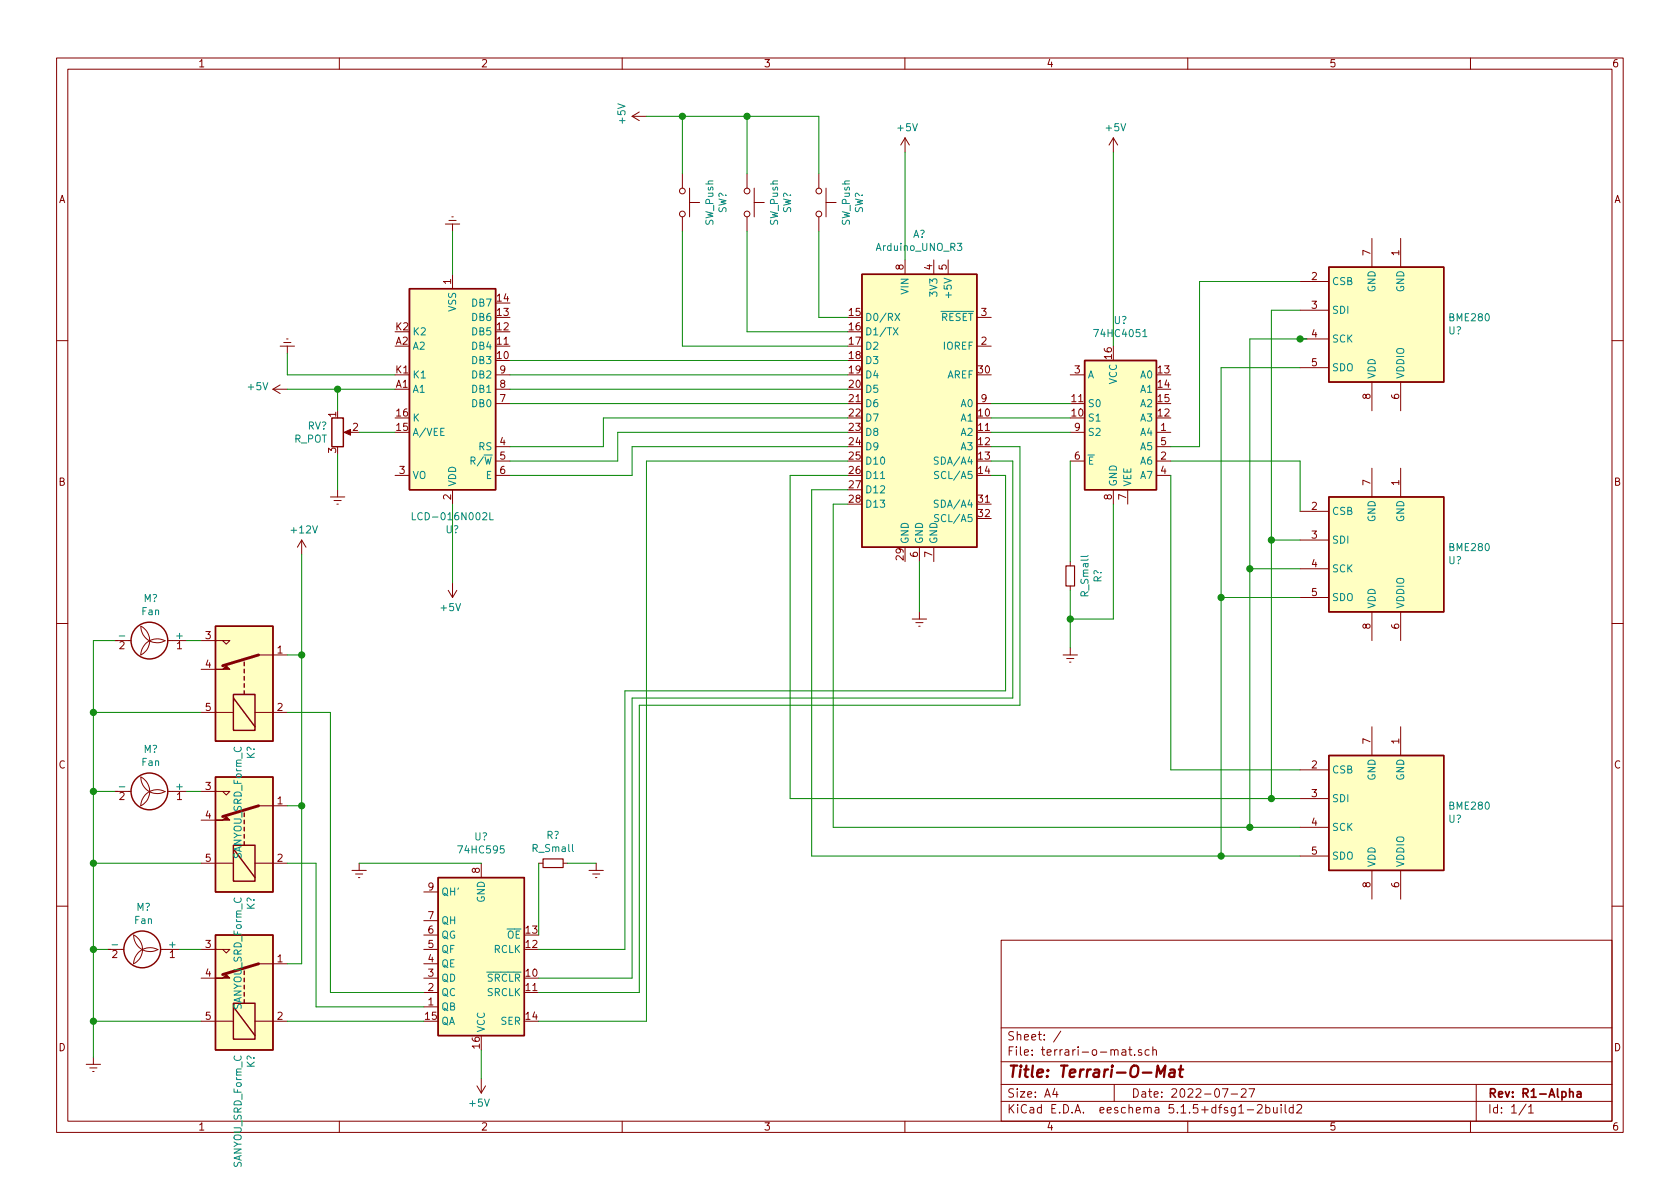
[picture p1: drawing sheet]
<svg xmlns="http://www.w3.org/2000/svg" width="297mm" height="210mm" viewBox="0 0 297 210" stroke-linecap="round" stroke-linejoin="round" font-family="sans-serif">
<g fill="none" stroke="#840000" stroke-width=".18">
<path d="M10 10.3h277v189.9h-277zM12 12.2h273v186.1h-273zM60 10.3v1.9M110 10.3v1.9M113 19.8l-1.2 .8M160 10.3v1.9M210 10.3v1.9M260 10.3v1.9M78.7 39.6h2.6M79.4 39h1.2M79.9 38.3h.2M80 39.6v1.3"/>
<path d="M111.8 20.6l1.2 .7M111.8 20.6h2.5M120.6 30.7v2.6M120.6 38.3v2.6M121.9 35.8h1.8M121.9 33.3v5M132.1 30.7v2.6M132.1 38.3v2.6M133.3 35.8h1.8M133.3 33.3v5M144.8 30.7v2.6M144.8 38.3v2.6"/>
<path d="M146 35.8h1.8M146 33.3v5M160 24.4v2.5M160 24.4l-.7 1.2M160 24.4l.8 1.2M196.8 24.4l-.7 1.2M196.8 24.4v2.5M196.8 24.4l.8 1.2M50.7 59.9h.2M80 48.5v2.5M160 46v2.5M165.1 46v2.5"/>
<path d="M167.6 46v2.5M172.7 56.1h2.6M229.9 49.8h5M229.9 54.9h5M229.9 59.9h5M242.6 42.2v5M247.6 42.2v5M10 60.2h2M48.3 68.8h2.5M48.3 68.8l1.2 .8M49.5 61.2h2.6M49.5 68.1l-1.2 .7"/>
<path d="M50.2 60.6h1.2M50.8 61.2v1.3M61.2 76.4h1M87.6 79h2.6M87.6 71.4h2.6M87.6 68.8h2.6M87.6 66.3h2.6M172.7 71.4h2.6M172.7 61.2h2.6M189.2 66.3h2.6M189.2 76.4h2.6M204.5 79h2.5"/>
<path d="M204.5 76.4h2.5M229.9 65h5M242.6 67.6v5M247.6 67.6v5M285 60.2h2M53.3 95.5l-.7 1.3M53.3 95.5v2.5M53.3 95.5l.8 1.3M58.4 87.9h2.6M59.1 88.5h1.2M59.6 89.1h.2M59.7 86.6v1.3"/>
<path d="M69.8 84.1h2.6M80 86.6v2.5M87.6 84.1h2.6M87.6 81.5h2.6M162.6 96.8v2.5M165.1 96.8v2.5M189.2 99.3v.8M189.2 81.5h2.6M196.8 86.6v2.5M199.4 86.6v2.5M204.5 84.1h2.5M204.5 81.5h2.5"/>
<path d="M229.9 90.4h5M229.9 95.5h5M242.6 82.8v5.1M247.6 82.8v5.1M10 110.3h2M20.3 113.3h2.9M24.9 110.7a2.83 2.83 0 0 1 1.6 2.6 2.83 2.83 0 0 1-1.6 2.5 2.9 2.9 0 0 1 4.3-2.5M24.9 110.7a2.87 2.87 0 0 0 4.3 2.6M29.7 113.3h3.3M35.6 113.3h5l-.6 .6-.6-.6M35.6 118.4h2.5M45.7 115.8h5.1"/>
<path d="M79.2 104.4l.8 1.3M80 103.1v2.6M80.8 104.4l-.8 1.3M161.3 109.5h2.5M161.9 110.1h1.3M162.4 110.7h.3M162.6 108.2v1.3M188 115.8h2.5M188.6 116.5h1.3M189.1 117.1h.3M189.2 103.6v.8M189.2 114.5v1.3"/>
<path d="M229.9 100.6h5M229.9 105.7h5M242.6 108.2v5.1M247.6 108.2v5.1M285 110.3h2M20.3 139.9h2.9M24.9 137.4a2.83 2.83 0 0 1 1.6 2.5 2.83 2.83 0 0 1-1.6 2.6 2.9 2.9 0 0 1 4.3-2.5M24.9 137.4a2.87 2.87 0 0 0 4.3 2.5M29.7 139.9h3.3M35.6 139.9h5l-.6 .7-.6-.7M35.6 126h5.7M45.1 126h5.7"/>
<path d="M229.9 136.1h5M242.6 128.5v5.1M247.6 128.5v5.1M35.6 152.6h5.7M35.6 145h2.5M45.1 152.6h5.7M45.7 142.5h5.1M62.2 153.9h2.6M62.9 154.6h1.2M63.4 155.2h.2M63.5 152.6v1.3M74.9 157.7h2.6"/>
<path d="M85.1 152.6v2.6M95.2 152.6h.8M99.6 152.6h.7M104.1 153.9h2.6M104.8 154.6h1.2M105.3 155.2h.2M105.4 152.6v1.3M229.9 141.2h5M229.9 146.3h5M229.9 151.4h5M242.6 153.9v5.1M247.6 153.9v5.1"/>
<path d="M10 160.2h2M19 167.9h2.9M23.6 165.3a2.83 2.83 0 0 1 1.6 2.6 2.83 2.83 0 0 1-1.6 2.5 2.9 2.9 0 0 1 4.3-2.5M23.6 165.3a2.87 2.87 0 0 0 4.3 2.6M28.4 167.9h3.3M35.6 167.9h5l-.6 .6-.6-.6M35.6 173h2.5M45.7 170.4h5.1M74.9 170.4h2.6M74.9 167.9h2.6M74.9 173h2.6M74.9 178h2.6"/>
<path d="M74.9 175.5h2.6M74.9 165.3h2.6M74.9 162.8h2.6M177 166.3h108v32h-108zM285 160.2h2M15.2 188.2h2.6M15.9 188.8h1.2M16.4 189.5h.2M16.5 186.9v1.3M35.6 180.6h5.7M45.1 180.6h5.7M60 198.3v1.9"/>
<path d="M84.3 192l.8 1.3M85.1 190.7v2.6M85.9 192l-.8 1.3M110 198.3v1.9M160 198.3v1.9M177 194.8h108M177 191.8h108M177 187.8h108M177 181.8h108M186.5 192.5l-.4 1h1M186.8 193v1M187.6 182.3l-1.3 2"/>
<path d="M197 191.8v3M198.4 185.7h.6l.1 .9M199.1 186h-.5l-.3 .3 .3 .3 .5-.1M199.5 185.6h.6M199.8 185.1v1.3l.3 .2M200.6 186.5v.1M201.8 185.7l-.3-.1-.2 .2v.2l.5 .2v.3h-.5M203.2 185.7l-.4-.1-.3 .3v.6l.3 .1 .4-.1M203.8 185.7l.2-.1 .4 .1 .1 .9M203.8 185.1v1.5M210 198.3v1.9M216.1 192.5h1l-.6 1.5"/>
<path d="M217.7 193.5h1.1M219.5 192.7l.2-.2h.3l.3 .2v.3v.2l-.9 .8h.9M220.5 196.3h1.2M220.8 192.5h1l-.6 1.5M222.3 195.5l.2-.2h.4l.3 .5-1 1h1M223.8 195.9l.4-.1 .3 .3v.6l-.3 .1-.4-.1M223.8 195.3v1.5M225.2 195.8v.9l.4 .1 .2-.1M225.8 195.8v1M226.5 195.3v.2M226.5 195.8v1M227.2 195.3v1.3l.3 .2"/>
<path d="M228.7 195.9l-.5-.1-.3 .3 .1 .6 .2 .1 .5-.1M228.7 195.3v1.5M229.3 195.5l.2-.2h.4l.2 .2v.3v.2l-.9 .8h.9M260 198.3v1.9M261 191.8v6.5M269.8 195.2l-1.2 2M270.3 195.8l.4-.5v1.5M270.3 196.8h.8"/>
<circle cx="120.7" cy="33.8" r=".51"/>
<circle cx="120.7" cy="37.8" r=".51"/>
<circle cx="132.1" cy="37.8" r=".51"/>
<circle cx="132.1" cy="33.8" r=".51"/>
<circle cx="144.8" cy="33.8" r=".51"/>
<circle cx="144.8" cy="37.8" r=".51"/>
</g>
<path d="M277.5 193.2l.2-.2 .4 .1 .1 .9M278.9 193.1h.6v.9M279.5 193.4l-.5 .1-.2 .2 .1 .2 .1 .1 .5-.1" fill="none" stroke="#840000" stroke-width=".3"/>
<path d="M204.4 190.4l.3-2 .5 1.5 .8-1.5-.2 2M206.9 189.2h.8l-.1 1.2M207.7 189.6l-.7 .1a.4 .4 0 0 0-.3 .3 .4 .4 0 0 0 .2 .4l.7-.1M208.4 189.1h.8M208.8 188.4l-.2 1.8 .1 .1 .3 .1" fill="none" stroke="#840000" stroke-width=".41"/>
<path d="M188.5 100.1h1.5v3.5h-1.5zM96 151.9h3.6v1.5h-3.6z" fill="none" stroke="#840000" stroke-width=".2"/>
<g fill="#ffffc2" stroke="#ffffc2" stroke-width=".18">
<path d="M38.1 165.3h10.2v20.4h-10.2z"/>
<path d="M38.1 137.4h10.2v20.3h-10.2z"/>
<path d="M38.1 110.7h10.2v20.4h-10.2z"/>
<path d="M72.4 51h15.2v35.6h-15.2z"/>
<path d="M234.9 47.2h20.4v20.4h-20.4z"/>
<path d="M77.5 155.2h15.2v27.9h-15.2z"/>
<path d="M152.4 48.5h20.3v48.3h-20.3z"/>
<path d="M191.8 63.7h12.7v22.9h-12.7z"/>
<path d="M234.9 87.9h20.4v20.3h-20.4z"/>
<path d="M234.9 133.6h20.4v20.3h-20.4z"/>
</g>
<g fill="none" stroke="#840000" stroke-width=".25">
<path d="M72.4 51h15.2v35.6h-15.2zM152.4 48.5h20.3v48.3h-20.3zM234.9 47.2h20.4v20.4h-20.4zM58.7 73.9h2v5.1h-2zM191.8 63.7h12.7v22.9h-12.7zM234.9 87.9h20.4v20.3h-20.4zM38.1 110.7h10.2v20.4h-10.2zM43.2 117.1v.6M43.2 118.4v.6M43.2 119.6v.7M38.1 137.4h10.2v20.3h-10.2zM41.3 122.8h3.8v6.4h-3.8z"/>
<path d="M41.3 123.4l3.8 5.1M43.2 120.9v.6M43.2 122.2v.6M234.9 133.6h20.4v20.3h-20.4zM41.3 149.5h3.8v6.3h-3.8zM41.3 150.1l3.8 5.1M77.5 155.2h15.2v27.9h-15.2zM38.1 165.3h10.2v20.4h-10.2zM41.3 177.4h3.8v6.4h-3.8zM41.3 178l3.8 5.1"/>
<circle cx="26.4" cy="113.3" r="3.3"/>
<circle cx="26.4" cy="139.9" r="3.3"/>
<circle cx="25.1" cy="167.9" r="3.3"/>
</g>
<path d="M45.7 115.8l-6.3 1.9M45.7 142.5l-6.3 1.9M45.7 170.4l-6.3 1.9" fill="none" stroke="#840000" stroke-width=".51"/>
<g fill="#840000" stroke="#840000" stroke-width=".18">
<path d="M38.1 173h1.3l.6-.7 .6 .7z"/>
<path d="M38.1 145h1.3l.6-.6 .6 .6z"/>
<path d="M38.1 118.4h1.3l.6-.7 .6 .7z"/>
<path d="M60.8 76.4l1.2-.5v1.1z"/>
</g>
<path d="M157.9 58l.9 1.2M158.2 55.4l.9 1.3M158.8 58l-.9 1.2M159.1 55.4l-.9 1.3M169.3 43h.8l-.5 .5 .4 .1 .1 .5-.3 .2-.5-.1M202.1 59.5h.7M72.9 90.6v1.3h.6M86.6 90.6v1.3h.6M165.9 80.9l-.5-.1-.2 .1 .1 .5 .5 .2 .1 .3-.2 .2-.5-.1M165.9 88.5l-.5-.1-.2 .2 .1 .4 .5 .2 .1 .3-.2 .2h-.5M166 83.4h-.5l-.2 .1v.3l.5 .3 .2 .3-.3 .2h-.5M166 91.1l-.5-.1-.2 .1v.4l.5 .2 .2 .3-.3 .2h-.5" fill="none" stroke="#008484" stroke-width=".18"/>
<g fill="none" stroke="#008400" stroke-width=".18">
<path d="M114.3 20.6h30.5v10.1M120.6 20.6v10.1M132.1 20.6v10.1M160 26.9v19.1M196.8 26.9v34.3M80 40.9v7.6M120.6 40.9v20.3h29.3M132.1 40.9v17.8h17.8M144.8 40.9v15.2h5.1M229.9 49.8h-17.8v29.2h-5.1M229.9 54.9h-5.1v86.3M231.1 59.9h-10.1v86.4"/>
<path d="M50.8 68.8h19M50.8 62.5v3.8h19M59.7 68.8v3.8M63.5 76.4h6.3M90.2 68.8h59.7M90.2 71.4h59.7M90.2 66.3h59.7M90.2 63.7h59.7M149.9 76.4h-40.7v5.1h-19M149.9 79h-38.1v5.1h-21.6M149.9 73.9h-43.2v5.1h-16.5M175.3 76.4h13.9"/>
<path d="M175.3 79h5v45.7h-67.3v50.8h-17.8M175.3 71.4h13.9M175.3 73.9h13.9M229.9 65h-14v86.4M53.3 98v72.4h-2.5M59.7 80.3v6.3M80 89.1v14M149.9 81.5h-35.6v99.1h-19.1M149.9 84.1h-10.2v57.1h90.2M149.9 89.1h-2.6v57.2h82.6M149.9 86.6h-6.4v64.8h86.4M162.6 99.3v8.9"/>
<path d="M175.3 84.1h2.5v38.1h-67.3v45.7h-15.3M175.3 81.5h3.8v41.9h-67.3v49.6h-16.6M189.2 81.5v17.8M196.8 89.1v20.4h-7.6M207 81.5h22.9v8.9M207 84.1v52h22.9M224.8 95.5h5.1M20.3 113.3h-3.8v73.6M33 113.3h2.6M50.8 115.8h2.5M189.2 104.4v10.1M215.9 105.7h14"/>
<path d="M221 100.6h8.9M16.5 139.9h3.8M16.5 126h19.1M33 139.9h2.6M50.8 126h7.6v49.5h16.5M16.5 152.6h19.1M50.8 152.6h5.1v25.4h19M50.8 142.5h2.5M63.5 152.6h21.6M95.2 152.6v12.7M100.3 152.6h5.1M16.5 167.9h2.5"/>
<path d="M31.7 167.9h3.9M16.5 180.6h19.1M50.8 180.6h24.1M85.1 185.7v5"/>
</g>
<g fill="#008400" stroke="#008400" stroke-width=".25">
<circle cx="16.5" cy="167.9" r=".51"/>
<circle cx="189.2" cy="109.5" r=".51"/>
<circle cx="224.8" cy="141.2" r=".51"/>
<circle cx="16.5" cy="126" r=".51"/>
<circle cx="16.5" cy="139.9" r=".51"/>
<circle cx="59.7" cy="68.8" r=".51"/>
<circle cx="132.1" cy="20.6" r=".51"/>
<circle cx="224.8" cy="95.5" r=".51"/>
<circle cx="53.3" cy="142.5" r=".51"/>
<circle cx="215.9" cy="151.4" r=".51"/>
<circle cx="53.3" cy="115.8" r=".51"/>
<circle cx="215.9" cy="105.7" r=".51"/>
<circle cx="120.7" cy="20.6" r=".51"/>
<circle cx="16.5" cy="152.6" r=".51"/>
<circle cx="221" cy="146.3" r=".51"/>
<circle cx="16.5" cy="180.6" r=".51"/>
<circle cx="229.9" cy="59.9" r=".51"/>
<circle cx="221" cy="100.6" r=".51"/>
</g>
<text font-size="2.8" fill="#840000" x="178" y="190.5">Title: Terrari-O-Mat</text>
<g font-size="2.1" fill="#840000">
<text x="178" y="184">Sheet: /</text>
<text x="178" y="186.7">File: terrari-o-mat.sch</text>
<text x="178" y="196.9">KiCad E.D.A. eeschema 5.1.5+dfsg1-2build2</text>
<text x="178" y="194.1">Size: A4</text>
<text x="200" y="194.1">Date: 2022-07-27</text>
<text x="263" y="194.1">Rev: R1-Alpha</text>
<text x="263" y="196.9">Id: 1/1</text>
</g>
<g font-size="1.8" fill="#840000">
<text x="35" y="11.9">1</text>
<text x="85" y="11.9">2</text>
<text x="135" y="11.9">3</text>
<text x="185" y="11.9">4</text>
<text x="235" y="11.9">5</text>
<text x="285" y="11.9">6</text>
<text x="10.4" y="35.9">A</text>
<text x="285.4" y="35.9">A</text>
<text x="159.8" y="47.7" transform="rotate(-90 159.8 47.7)">8</text>
<text x="164.8" y="47.7" transform="rotate(-90 164.8 47.7)">4</text>
<text x="167.4" y="47.7" transform="rotate(-90 167.4 47.7)">5</text>
<text x="242.3" y="45.2" transform="rotate(-90 242.3 45.2)">7</text>
<text x="247.4" y="45.2" transform="rotate(-90 247.4 45.2)">1</text>
<text x="79.8" y="50.3" transform="rotate(-90 79.8 50.3)">1</text>
<text x="87.9" y="53.3">14</text>
<text x="231.9" y="49.5">2</text>
<text x="70" y="58.4">K2</text>
<text x="87.9" y="58.4">12</text>
<text x="87.9" y="55.9">13</text>
<text x="150.2" y="55.9">15</text>
<text x="150.2" y="58.4">16</text>
<text x="173.5" y="55.9">3</text>
<text x="231.9" y="54.6">3</text>
<text x="231.9" y="59.7">4</text>
<text x="70" y="61">A2</text>
<text x="87.9" y="63.5">10</text>
<text x="87.9" y="61">11</text>
<text x="150.2" y="61">17</text>
<text x="150.2" y="63.5">18</text>
<text x="173.5" y="61">2</text>
<text x="196.6" y="63.4" transform="rotate(-90 196.6 63.4)">16</text>
<text x="231.9" y="64.8">5</text>
<text x="70" y="68.6">A1</text>
<text x="70" y="66">K1</text>
<text x="88.4" y="71.1">7</text>
<text x="88.4" y="68.6">8</text>
<text x="88.4" y="66">9</text>
<text x="150.2" y="66">19</text>
<text x="150.2" y="68.6">20</text>
<text x="150.2" y="71.1">21</text>
<text x="173" y="66">30</text>
<text x="173.5" y="71.1">9</text>
<text x="189.5" y="71.1">11</text>
<text x="190" y="66">3</text>
<text x="204.8" y="66">13</text>
<text x="204.8" y="68.6">14</text>
<text x="204.8" y="71.1">15</text>
<text x="242.3" y="70.6" transform="rotate(-90 242.3 70.6)">8</text>
<text x="247.4" y="70.6" transform="rotate(-90 247.4 70.6)">6</text>
<text x="59.4" y="73.8" transform="rotate(-90 59.4 73.8)">1</text>
<text x="62.4" y="76.2">2</text>
<text x="70.2" y="76.2">15</text>
<text x="70.2" y="73.7">16</text>
<text x="150.2" y="73.7">22</text>
<text x="150.2" y="76.2">23</text>
<text x="173" y="73.7">10</text>
<text x="173" y="76.2">11</text>
<text x="189.5" y="73.7">10</text>
<text x="190" y="76.2">9</text>
<text x="204.8" y="73.7">12</text>
<text x="205.3" y="76.2">1</text>
<text x="59.4" y="80.1" transform="rotate(-90 59.4 80.1)">3</text>
<text x="70.6" y="83.8">3</text>
<text x="88.4" y="78.7">4</text>
<text x="88.4" y="81.3">5</text>
<text x="88.4" y="83.8">6</text>
<text x="150.2" y="78.7">24</text>
<text x="150.2" y="81.3">25</text>
<text x="150.2" y="83.8">26</text>
<text x="173" y="78.7">12</text>
<text x="173" y="81.3">13</text>
<text x="173" y="83.8">14</text>
<text x="190" y="81.3">6</text>
<text x="205.3" y="81.3">2</text>
<text x="205.3" y="83.8">4</text>
<text x="205.3" y="78.7">5</text>
<text x="10.4" y="85.9">B</text>
<text x="79.8" y="88.4" transform="rotate(-90 79.8 88.4)">2</text>
<text x="150.2" y="86.4">27</text>
<text x="150.2" y="88.9">28</text>
<text x="173" y="88.9">31</text>
<text x="196.6" y="88.4" transform="rotate(-90 196.6 88.4)">8</text>
<text x="199.1" y="88.4" transform="rotate(-90 199.1 88.4)">7</text>
<text x="242.3" y="85.8" transform="rotate(-90 242.3 85.8)">7</text>
<text x="247.4" y="85.8" transform="rotate(-90 247.4 85.8)">1</text>
<text x="285.4" y="85.9">B</text>
<text x="173" y="91.4">32</text>
<text x="231.9" y="90.2">2</text>
<text x="231.9" y="95.2">3</text>
<text x="159.8" y="99" transform="rotate(-90 159.8 99)">29</text>
<text x="162.3" y="98.5" transform="rotate(-90 162.3 98.5)">6</text>
<text x="164.8" y="98.5" transform="rotate(-90 164.8 98.5)">7</text>
<text x="231.9" y="100.3">4</text>
<text x="231.9" y="105.4">5</text>
<text x="36.3" y="113">3</text>
<text x="242.3" y="111.2" transform="rotate(-90 242.3 111.2)">8</text>
<text x="247.4" y="111.2" transform="rotate(-90 247.4 111.2)">6</text>
<text x="21.1" y="114.8">2</text>
<text x="31.3" y="114.8">1</text>
<text x="36.3" y="118.1">4</text>
<text x="49" y="115.6">1</text>
<text x="36.3" y="125.7">5</text>
<text x="49" y="125.7">2</text>
<text x="242.3" y="131.5" transform="rotate(-90 242.3 131.5)">7</text>
<text x="247.4" y="131.5" transform="rotate(-90 247.4 131.5)">1</text>
<text x="10.4" y="135.9">C</text>
<text x="231.9" y="135.9">2</text>
<text x="285.4" y="135.9">C</text>
<text x="21.1" y="141.5">2</text>
<text x="31.3" y="141.5">1</text>
<text x="36.3" y="139.7">3</text>
<text x="49" y="142.2">1</text>
<text x="231.9" y="141">3</text>
<text x="36.3" y="144.8">4</text>
<text x="231.9" y="146">4</text>
<text x="36.3" y="152.4">5</text>
<text x="49" y="152.4">2</text>
<text x="84.8" y="154.4" transform="rotate(-90 84.8 154.4)">8</text>
<text x="231.9" y="151.1">5</text>
<text x="75.7" y="157.5">9</text>
<text x="242.3" y="156.9" transform="rotate(-90 242.3 156.9)">8</text>
<text x="247.4" y="156.9" transform="rotate(-90 247.4 156.9)">6</text>
<text x="36.3" y="167.6">3</text>
<text x="75.7" y="167.6">5</text>
<text x="75.7" y="165.1">6</text>
<text x="75.7" y="162.6">7</text>
<text x="93" y="167.6">12</text>
<text x="93" y="165.1">13</text>
<text x="19.8" y="169.4">2</text>
<text x="30" y="169.4">1</text>
<text x="36.3" y="172.7">4</text>
<text x="49" y="170.2">1</text>
<text x="75.7" y="172.7">3</text>
<text x="75.7" y="170.2">4</text>
<text x="93" y="172.7">10</text>
<text x="75.7" y="177.8">1</text>
<text x="75.7" y="175.3">2</text>
<text x="93" y="175.3">11</text>
<text x="10.4" y="185.9">D</text>
<text x="36.3" y="180.3">5</text>
<text x="49" y="180.3">2</text>
<text x="75.2" y="180.3">15</text>
<text x="84.8" y="185.4" transform="rotate(-90 84.8 185.4)">16</text>
<text x="93" y="180.3">14</text>
<text x="285.4" y="185.9">D</text>
<text x="35" y="199.9">1</text>
<text x="85" y="199.9">2</text>
<text x="135" y="199.9">3</text>
<text x="185" y="199.9">4</text>
<text x="235" y="199.9">5</text>
<text x="285" y="199.9">6</text>
</g>
<g font-size="1.8" fill="#008484">
<text x="110.6" y="21.8" transform="rotate(-90 110.6 21.8)">+5V</text>
<text x="158.8" y="23.2">+5V</text>
<text x="195.6" y="23.2">+5V</text>
<text x="126.1" y="39.9" transform="rotate(-90 126.1 39.9)">SW_Push</text>
<text x="128.4" y="37.8" transform="rotate(-90 128.4 37.8)">SW?</text>
<text x="137.6" y="39.9" transform="rotate(-90 137.6 39.9)">SW_Push</text>
<text x="139.9" y="37.8" transform="rotate(-90 139.9 37.8)">SW?</text>
<text x="150.3" y="39.9" transform="rotate(-90 150.3 39.9)">SW_Push</text>
<text x="152.6" y="37.8" transform="rotate(-90 152.6 37.8)">SW?</text>
<text x="155.1" y="44.4">Arduino_UNO_R3</text>
<text x="161.4" y="42.1">A?</text>
<text x="160.7" y="52" transform="rotate(-90 160.7 52)">VIN</text>
<text x="165.7" y="52.2" transform="rotate(-90 165.7 52.2)">3V3</text>
<text x="168.3" y="52.2" transform="rotate(-90 168.3 52.2)">+5V</text>
<text x="235.5" y="50.4">CSB</text>
<text x="243.2" y="51.7" transform="rotate(-90 243.2 51.7)">GND</text>
<text x="248.3" y="51.7" transform="rotate(-90 248.3 51.7)">GND</text>
<text x="72.9" y="59.3">K2</text>
<text x="80.6" y="55.1" transform="rotate(-90 80.6 55.1)">VSS</text>
<text x="83.6" y="59.3">DB5</text>
<text x="83.6" y="56.8">DB6</text>
<text x="83.6" y="54.2">DB7</text>
<text x="152.9" y="56.8">D0/RX</text>
<text x="152.9" y="59.3">D1/TX</text>
<text x="166.3" y="56.8">RESET</text>
<text x="193.9" y="59.6">74HC4051</text>
<text x="197" y="57.3">U?</text>
<text x="235.5" y="55.5">SDI</text>
<text x="256.1" y="59.1">U?</text>
<text x="256.4" y="56.8">BME280</text>
<text x="72.9" y="61.8">A2</text>
<text x="83.6" y="64.4">DB3</text>
<text x="83.6" y="61.8">DB4</text>
<text x="152.9" y="61.8">D2</text>
<text x="152.9" y="64.4">D3</text>
<text x="166.8" y="61.8">IOREF</text>
<text x="235.5" y="60.6">SCK</text>
<text x="235.5" y="65.7">SDO</text>
<text x="43.9" y="69">+5V</text>
<text x="72.9" y="69.5">A1</text>
<text x="72.9" y="66.9">K1</text>
<text x="83.6" y="69.5">DB1</text>
<text x="83.6" y="66.9">DB2</text>
<text x="152.9" y="66.9">D4</text>
<text x="152.9" y="69.5">D5</text>
<text x="167.4" y="66.9">AREF</text>
<text x="192.3" y="66.9">A</text>
<text x="197.5" y="68" transform="rotate(-90 197.5 68)">VCC</text>
<text x="201.7" y="66.9">A0</text>
<text x="201.7" y="69.5">A1</text>
<text x="243.2" y="67.1" transform="rotate(-90 243.2 67.1)">VDD</text>
<text x="248.3" y="67.1" transform="rotate(-90 248.3 67.1)">VDDIO</text>
<text x="54.4" y="76">RV?</text>
<text x="72.9" y="77.1">A/VEE</text>
<text x="72.9" y="74.5">K</text>
<text x="83.6" y="72">DB0</text>
<text x="152.9" y="72">D6</text>
<text x="152.9" y="74.5">D7</text>
<text x="152.9" y="77.1">D8</text>
<text x="170" y="74.5">A1</text>
<text x="170" y="77.1">A2</text>
<text x="170" y="72">A0</text>
<text x="192.3" y="74.5">S1</text>
<text x="192.3" y="72">S0</text>
<text x="192.3" y="77.1">S2</text>
<text x="201.7" y="77.1">A4</text>
<text x="201.7" y="74.5">A3</text>
<text x="201.7" y="72">A2</text>
<text x="52" y="78.3">R_POT</text>
<text x="83.7" y="82.2">R/W</text>
<text x="84.7" y="79.6">RS</text>
<text x="152.9" y="79.6">D9</text>
<text x="152.9" y="82.2">D10</text>
<text x="165.7" y="82.2">SDA/A4</text>
<text x="170" y="79.6">A3</text>
<text x="192.3" y="82.2">E</text>
<text x="201.7" y="82.2">A6</text>
<text x="201.7" y="79.6">A5</text>
<text x="72.9" y="84.7">VO</text>
<text x="80.6" y="86.1" transform="rotate(-90 80.6 86.1)">VDD</text>
<text x="86" y="84.7">E</text>
<text x="152.9" y="84.7">D11</text>
<text x="152.9" y="87.2">D12</text>
<text x="152.9" y="89.8">D13</text>
<text x="165.7" y="89.8">SDA/A4</text>
<text x="165.9" y="84.7">SCL/A5</text>
<text x="197.5" y="86.1" transform="rotate(-90 197.5 86.1)">GND</text>
<text x="200" y="86.1" transform="rotate(-90 200 86.1)">VEE</text>
<text x="201.7" y="84.7">A7</text>
<text x="51.6" y="94.3">+12V</text>
<text x="73.8" y="92">LCD-016N002L</text>
<text x="78.8" y="94.3">U?</text>
<text x="165.9" y="92.3">SCL/A5</text>
<text x="235.5" y="91.1">CSB</text>
<text x="243.2" y="92.3" transform="rotate(-90 243.2 92.3)">GND</text>
<text x="248.3" y="92.3" transform="rotate(-90 248.3 92.3)">GND</text>
<text x="160.7" y="96.3" transform="rotate(-90 160.7 96.3)">GND</text>
<text x="163.2" y="96.3" transform="rotate(-90 163.2 96.3)">GND</text>
<text x="165.7" y="96.3" transform="rotate(-90 165.7 96.3)">GND</text>
<text x="235.5" y="96.1">SDI</text>
<text x="235.5" y="101.2">SCK</text>
<text x="256.1" y="99.8">U?</text>
<text x="256.4" y="97.5">BME280</text>
<text x="25.4" y="106.5">M?</text>
<text x="192.5" y="105.3" transform="rotate(-90 192.5 105.3)">R_Small</text>
<text x="194.8" y="103" transform="rotate(-90 194.8 103)">R?</text>
<text x="235.5" y="106.3">SDO</text>
<text x="243.2" y="107.7" transform="rotate(-90 243.2 107.7)">VDD</text>
<text x="248.3" y="107.7" transform="rotate(-90 248.3 107.7)">VDDIO</text>
<text x="21.3" y="113">-</text>
<text x="25.1" y="108.8">Fan</text>
<text x="31.2" y="113">+</text>
<text x="78" y="108.1">+5V</text>
<text x="25.1" y="135.5">Fan</text>
<text x="25.4" y="133.1">M?</text>
<text x="45" y="134.2" transform="rotate(-90 45 134.2)">K?</text>
<text x="235.5" y="136.8">CSB</text>
<text x="21.3" y="139.7">-</text>
<text x="31.2" y="139.7">+</text>
<text x="235.5" y="141.9">SDI</text>
<text x="243.2" y="138" transform="rotate(-90 243.2 138)">GND</text>
<text x="248.3" y="138" transform="rotate(-90 248.3 138)">GND</text>
<text x="256.4" y="143.2">BME280</text>
<text x="83.9" y="148.6">U?</text>
<text x="96.6" y="148.4">R?</text>
<text x="235.5" y="146.9">SCK</text>
<text x="256.1" y="145.5">U?</text>
<text x="42.7" y="151.9" transform="rotate(-90 42.7 151.9)">SANYOU_SRD_Form_C</text>
<text x="81.4" y="150.9">74HC595</text>
<text x="94.3" y="150.7">R_Small</text>
<text x="235.5" y="152">SDO</text>
<text x="243.2" y="153.4" transform="rotate(-90 243.2 153.4)">VDD</text>
<text x="248.3" y="153.4" transform="rotate(-90 248.3 153.4)">VDDIO</text>
<text x="24.1" y="161.1">M?</text>
<text x="45" y="160.9" transform="rotate(-90 45 160.9)">K?</text>
<text x="78" y="158.4">QH'</text>
<text x="85.7" y="159.6" transform="rotate(-90 85.7 159.6)">GND</text>
<text x="20" y="167.6">-</text>
<text x="23.8" y="163.4">Fan</text>
<text x="30" y="167.6">+</text>
<text x="78" y="166">QG</text>
<text x="78" y="163.4">QH</text>
<text x="89.6" y="166">OE</text>
<text x="78" y="173.6">QD</text>
<text x="78" y="171.1">QE</text>
<text x="78" y="168.5">QF</text>
<text x="86.1" y="173.6">SRCLR</text>
<text x="87.3" y="168.5">RCLK</text>
<text x="42.7" y="178.5" transform="rotate(-90 42.7 178.5)">SANYOU_SRD_Form_C</text>
<text x="78" y="178.7">QB</text>
<text x="78" y="176.1">QC</text>
<text x="86.1" y="176.1">SRCLK</text>
<text x="78" y="181.2">QA</text>
<text x="85.7" y="182.6" transform="rotate(-90 85.7 182.6)">VCC</text>
<text x="88.6" y="181.2">SER</text>
<text x="45" y="188.8" transform="rotate(-90 45 188.8)">K?</text>
<text x="83.1" y="195.7">+5V</text>
<text x="42.7" y="206.5" transform="rotate(-90 42.7 206.5)">SANYOU_SRD_Form_C</text>
</g>
</svg>
